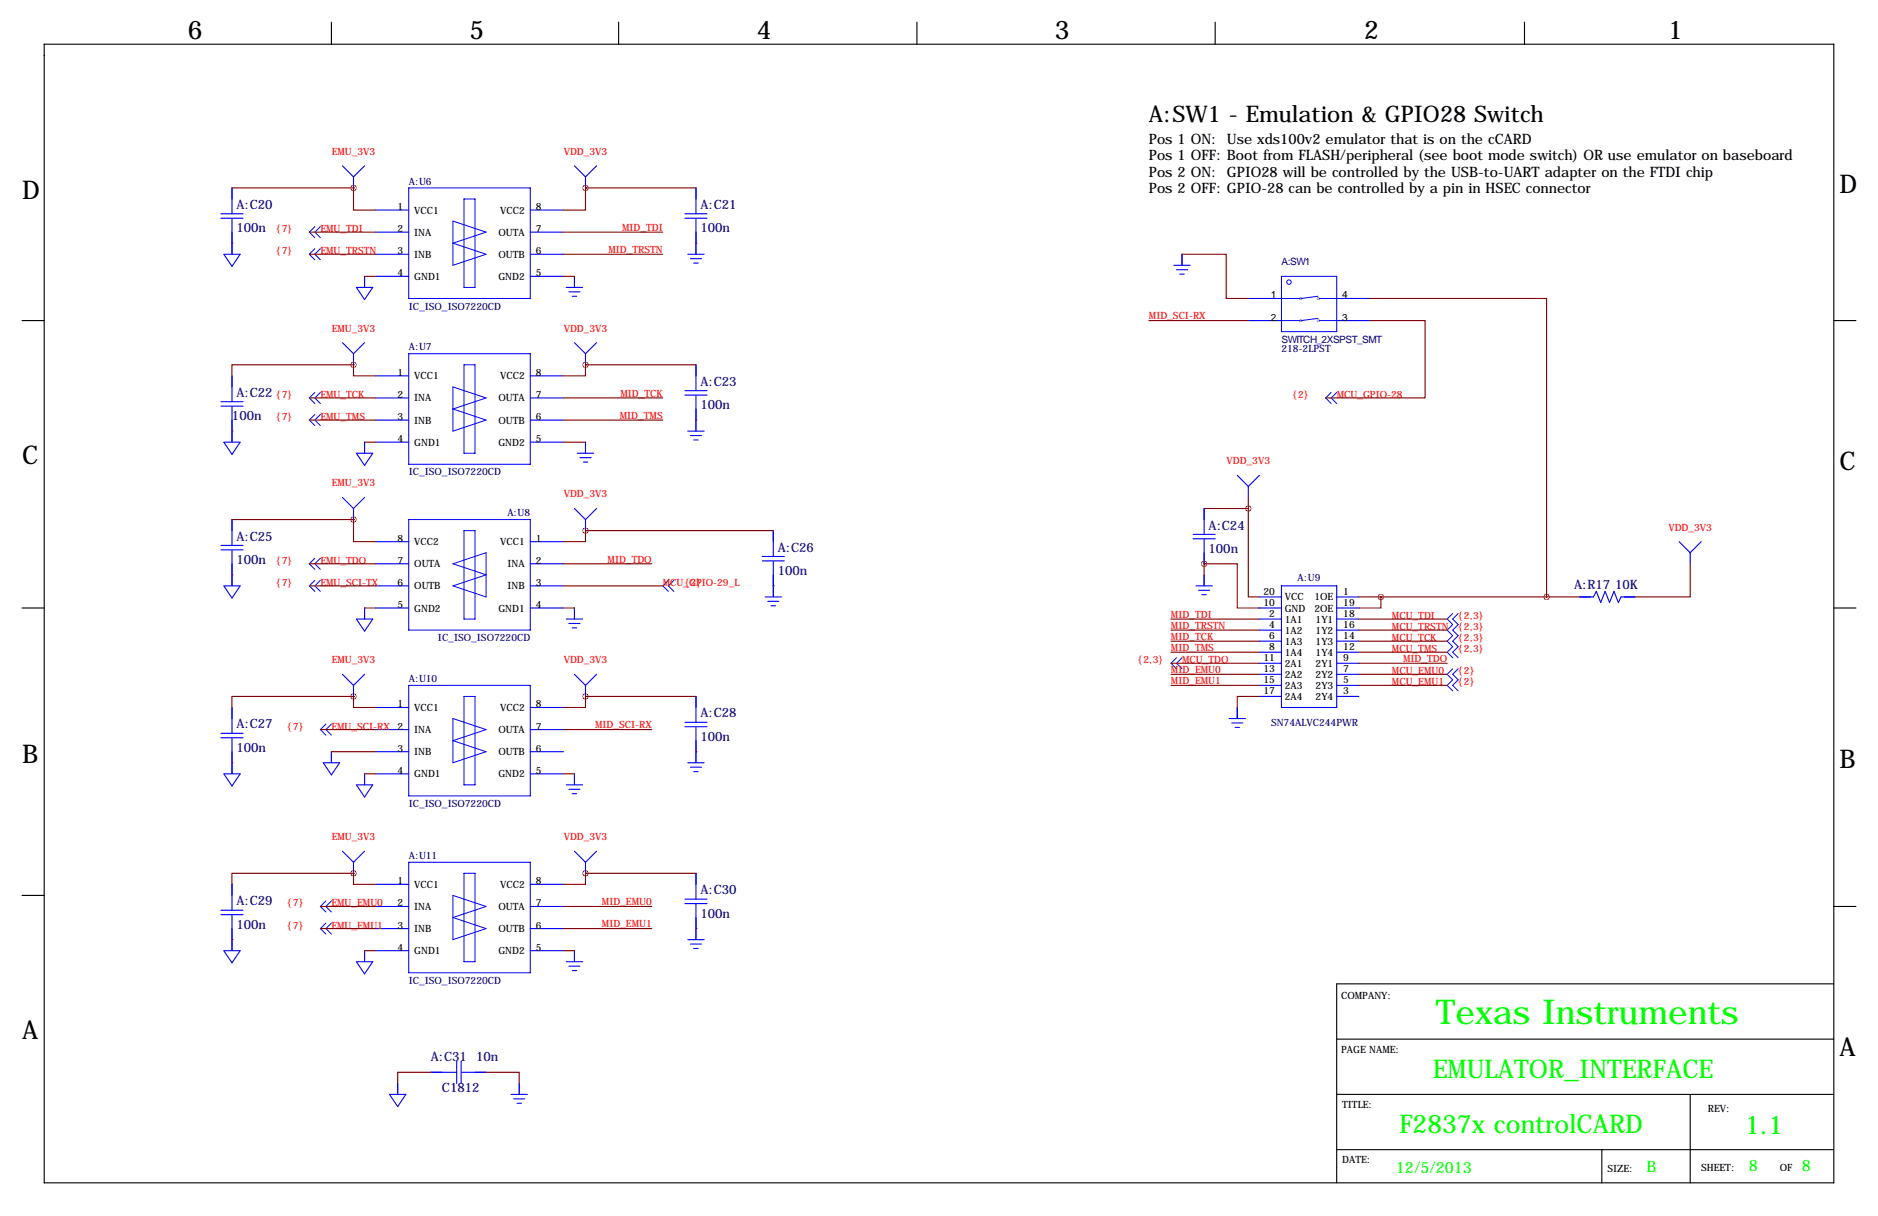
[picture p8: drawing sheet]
<svg xmlns="http://www.w3.org/2000/svg" width="432mm" height="279mm" viewBox="0 0 432 279" stroke-linecap="round" stroke-linejoin="round" font-family="sans-serif">
<g fill="none" stroke="#000" stroke-width=".25">
<path d="M10.2 10.2h411.4v261.6h-411.4zM76.2 5.1v5.1M142.2 5.1v5.1M210.8 5.1v5.1M279.4 5.1v5.1M350.5 5.1v5.1M5.1 73.7h5.1M421.6 73.7h5.1M5.1 139.7h5.1M421.6 139.7h5.1M5.1 205.7h5.1M421.6 208.3h.1"/>
<path d="M421.6 208.3h5.1M307.3 238.8h114.3M421.6 226.1h-114.3v45.7M307.3 251.5h114.3M388.6 251.5v20.3M307.3 264.2h114.3M368.3 264.2v7.6"/>
</g>
<g fill="none" stroke="#00f" stroke-width=".23">
<path d="M53.3 55.9v2.5M72.4 52.1l-1.3 1.2 1.3 1.3M72.4 57.2l-1.3 1.2 1.3 1.3M73.7 52.1l-1.3 1.2 1.3 1.3M73.7 57.2l-1.3 1.2 1.3 1.3M94 43.2h27.9v25.4h-27.9zM104.1 50.8l7.7 2.5-7.7 2.6 7.7 2.5-7.7 2.6zM106.7 45.7h2.5v20.3h-2.5zM160 55.9v2.5M271.8 58.4v2.6M83.8 63.5v2.5M132.1 63.5v2.5"/>
<path d="M294.6 68.6h4.4M294.6 63.5h12.7v12.7h-12.7zM294.6 73.7h4.4M303 68.1l-3.8 .5M303 73.2l-3.8 .5M303.3 68.6h4M303.3 73.7h4M53.3 99.1v2.5M72.4 90.2l-1.3 1.2 1.3 1.3M72.4 95.2l-1.3 1.3 1.3 1.3M73.7 90.2l-1.3 1.2 1.3 1.3M73.7 95.2l-1.3 1.3 1.3 1.3"/>
<path d="M94 81.3h27.9v25.4h-27.9zM104.1 88.9l7.7 2.5-7.7 2.6 7.7 2.5-7.7 2.6zM106.7 83.8h2.5v20.3h-2.5zM160 96.5v2.6M306.1 90.2l-1.3 1.2 1.3 1.3M307.3 90.2l-1.2 1.2 1.2 1.3M83.8 101.6v2.5M94 119.4h27.9v25.4h-27.9zM134.6 101.6v2.5M53.3 132.1v2.5M72.4 128.3l-1.3 1.2 1.3 1.3M72.4 133.3l-1.3 1.3 1.3 1.3"/>
<path d="M73.7 128.3l-1.3 1.2 1.3 1.3M73.7 133.3l-1.3 1.3 1.3 1.3M83.8 139.7v2.5M104.1 129.5l7.7-2.5v10.2l-7.7-2.6 7.7-2.5zM106.7 121.9h2.5v20.3h-2.5zM132.1 139.7v2.5M153.7 133.3l-1.3 1.3 1.3 1.3M154.9 133.3l-1.2 1.3 1.2 1.3M177.8 134.6v2.6M276.9 132.1v2.5M94 157.5h27.9v25.4h-27.9zM270.5 151.1l-1.3 1.3 1.3 1.3"/>
<path d="M271.8 151.1l-1.3 1.3 1.3 1.3M334 141l-1.3 1.2 1.3 1.3-1.3 1.3 1.3 1.2-1.3 1.3 1.3 1.3-1.3 1.3 1.3 1.2M334 153.7l-1.3 1.2 1.3 1.3-1.3 1.3 1.3 1.3M335.3 141l-1.3 1.2 1.3 1.3-1.3 1.3 1.3 1.2-1.3 1.3 1.3 1.3-1.3 1.3 1.3 1.2M335.3 153.7l-1.3 1.2 1.3 1.3-1.3 1.3 1.3 1.3M53.3 175.3v2.5M74.9 166.4l-1.2 1.2 1.2 1.3M76.2 172.7v2.6M76.2 166.4l-1.3 1.2 1.3 1.3M83.8 177.8v2.5M104.1 165.1l7.7 2.5-7.7 2.6 7.7 2.5-7.7 2.6zM106.7 160h2.5v20.3h-2.5z"/>
<path d="M132.1 177.8v2.5M160 172.7v2.6M284.5 162.6v2.5M94 198.1h27.9v25.4h-27.9zM53.3 215.9v2.5M74.9 207l-1.2 1.3 1.2 1.2M74.9 212.1l-1.2 1.3 1.2 1.2M76.2 212.1l-1.3 1.3 1.3 1.2M76.2 207l-1.3 1.3 1.3 1.2M83.8 218.4v2.6M104.1 205.7l7.7 2.6-7.7 2.5 7.7 2.6-7.7 2.5zM106.7 200.7h2.5v20.3h-2.5z"/>
<path d="M132.1 218.4v2.6M160 213.4v2.5M91.4 248.9v2.6M119.4 248.9v2.6"/>
<circle cx="296.4" cy="64.8" r=".51"/>
</g>
<g fill="none" stroke="#00f" stroke-width=".25">
<path d="M78.7 38.1l2.6 2.5M83.8 38.1l-2.5 2.5M132.1 38.1l2.5 2.5M137.2 38.1l-2.6 2.5M50.8 49.1h5.1M50.8 50.1h5.1M51.5 58.4l1.8 2.8 1.9-2.8h-3.6M53.3 43.2v5.9M53.3 50.3v8M81.3 40.6v2.6M86.4 48.3h7.6M86.4 53.3h7.6"/>
<path d="M86.4 58.4h7.6M121.9 48.3h7.6M121.9 53.3h7.6M121.9 58.4h7.6M134.6 40.6v2.6M157.5 49.1h5.1M157.5 50.1h5.1M158.1 58.4h3.8M158.7 59.4h2.6M160 43.2v5.9M160 50.3v8M271.8 58.4v2.4"/>
<path d="M78.7 78.7l2.6 2.6M81.9 66l1.9 2.8 1.9-2.8h-3.7M83.8 78.7l-2.5 2.6M83.8 63.5v2.4M86.4 63.5h7.6M121.9 63.5h7.6M130.2 66h3.8M130.8 67.1h2.5M131.6 68.1h1M132.1 78.7l2.5 2.6M132.1 63.5v2.4M137.2 78.7l-2.6 2.6"/>
<path d="M159.5 60.5h1M269.9 61h3.8M270.5 62h2.5M271.3 63h1M287 68.6h7.6M287 73.7h7.6M307.3 68.6h7.7M307.3 73.7h7.7M50.8 92.3h5.1M50.8 93.3h5.1M53.3 86.4v5.9M53.3 93.5v7.9"/>
<path d="M81.3 81.3v2.5M86.4 86.4h7.6M86.4 91.4h7.6M86.4 96.5h7.6M121.9 86.4h7.6M121.9 91.4h7.6M121.9 96.5h7.6M134.6 81.3v2.5M157.5 89.8h5.1M157.5 90.8h5.1M158.1 99.1h3.8M160 83.8v6"/>
<path d="M160 90.9v8M51.5 101.6l1.8 2.8 1.9-2.8h-3.6M53.3 119.4v5.9M78.7 114.3l2.6 2.5M81.3 116.8v2.6M81.9 104.1l1.9 2.8 1.9-2.8h-3.7M83.8 114.3l-2.5 2.5M83.8 101.6v2.4M86.4 101.6h7.6M121.9 101.6h7.6M132.1 116.8l2.5 2.6M132.7 104.1h3.8"/>
<path d="M133.3 105.2h2.6M134.1 106.2h1M134.6 101.6v2.4M134.6 119.4v2.5M137.2 116.8l-2.6 2.6M158.7 100.1h2.6M159.5 101.1h1M276.9 116.8v6M284.5 109.2l2.5 2.6M287 111.8v2.5M289.6 109.2l-2.6 2.6M50.8 125.3h5.1"/>
<path d="M50.8 126.3h5.1M51.5 134.6l1.8 2.8 1.9-2.8h-3.6M53.3 126.5v8M83.8 139.7v2.4M86.4 124.5h7.6M86.4 139.7h7.6M86.4 129.5h7.6M86.4 134.6h7.6M121.9 124.5h7.6M121.9 139.7h7.6M121.9 129.5h7.6M121.9 134.6h7.6"/>
<path d="M132.1 139.7v2.4M175.3 127.9h5M175.3 128.9h5M175.9 137.2h3.8M176.5 138.2h2.6M177.3 139.2h1M177.8 121.9v6M177.8 129v8M274.3 122.8h5.1M274.3 123.8h5.1M275 134.6h3.7M275.6 135.6h2.5"/>
<path d="M276.4 136.7h1M276.9 124v5.5M276.9 132.1v2.4M289.6 139.7h5M289.6 137.2h5M294.6 134.6h12.7v28h-12.7zM307.3 139.7h5.1M307.3 137.2h5.1M363.2 137.2h3.2l.6-1.3 1 2.5 1.1-2.5 1 2.5 1-2.5 1 2.5 .6-1.2h3.2M386.1 124.5l2.5 2.5M388.6 127v2.5M391.2 124.5l-2.6 2.5"/>
<path d="M78.7 154.9l2.6 2.6M81.3 157.5v2.5M81.9 142.2l1.9 2.8 1.9-2.8h-3.7M83.8 154.9l-2.5 2.6M130.2 142.2h3.8M130.8 143.3h2.5M131.6 144.3h1M132.1 154.9l2.5 2.6M134.6 157.5v2.5M137.2 154.9l-2.6 2.6M289.6 142.2h5M289.6 144.8h5"/>
<path d="M289.6 147.3h5M289.6 149.9h5M289.6 152.4h5M289.6 154.9h5M289.6 157.5h5M307.3 142.2h5.1M307.3 144.8h5.1M307.3 147.3h5.1M307.3 149.9h5.1M307.3 152.4h5.1M307.3 154.9h5.1M307.3 157.5h5.1"/>
<path d="M50.8 168.5h5.1M50.8 169.5h5.1M51.5 177.8l1.8 2.8 1.9-2.8h-3.6M53.3 162.6v5.9M53.3 169.7v7.9M74.3 175.3l1.9 2.8 1.9-2.8h-3.7M76.2 172.7v2.4M83.8 177.8v2.4M86.4 162.6h7.6M86.4 177.8h7.6M86.4 167.6h7.6M86.4 172.7h7.6"/>
<path d="M121.9 162.6h7.6M121.9 177.8h7.6M121.9 167.6h7.6M121.9 172.7h7.6M132.1 177.8v2.4M157.5 166h5.1M157.5 167h5.1M158.1 175.3h3.8M158.7 176.3h2.6M159.5 177.3h1M160 160v6M160 167.1v8"/>
<path d="M282.6 165.1h3.8M283.2 166.1h2.6M284 167.1h1M284.5 162.6v2.3M289.6 160h5M307.3 160h5.1M78.7 195.6l2.6 2.5M81.3 198.1v2.6M81.9 180.3l1.9 2.8 1.9-2.8h-3.7M83.8 195.6l-2.5 2.5M130.2 180.3h3.8M130.8 181.4h2.5"/>
<path d="M131.6 182.4h1M132.1 195.6l2.5 2.5M134.6 198.1v2.6M137.2 195.6l-2.6 2.5M50.8 209.1h5.1M50.8 210.2h5.1M51.5 218.4l1.8 2.8 1.9-2.8h-3.6M53.3 203.2v5.9M53.3 210.3v8M83.8 218.4v2.4M86.4 203.2h7.6M86.4 218.4h7.6"/>
<path d="M86.4 208.3h7.6M86.4 213.4h7.6M121.9 203.2h7.6M121.9 218.4h7.6M121.9 208.3h7.6M121.9 213.4h7.6M132.1 218.4v2.4M157.5 206.6h5.1M157.5 207.6h5.1M158.1 215.9h3.8M158.7 216.9h2.6M159.5 217.9h1"/>
<path d="M160 200.7v5.9M160 207.8v7.9M81.9 221l1.9 2.8 1.9-2.8h-3.7M130.2 221h3.8M130.8 222h2.5M131.6 223h1M89.6 251.5l1.8 2.8 1.9-2.8h-3.6M91.4 248.9v2.4M99.1 246.4h5.9M105 243.8v5.1M106 243.8v5.1M106.2 246.4h5.6"/>
<path d="M117.5 251.5h3.8M118.1 252.5h2.5M118.9 253.5h1M119.4 248.9v2.4"/>
</g>
<g fill="none" stroke="#800000" stroke-width=".25">
<path d="M53.3 55.9h.1M53.3 43.2h28M71.1 53.3h15.3M71.1 58.4h15.3M81.3 43.2v5.1h5.1M81.3 43.2h.1M129.5 53.3h22.9M129.5 58.4h22.9M134.6 43.2v5.1h-5.1M134.6 43.2h.1M134.6 43.2h25.4M160 55.9h.1"/>
<path d="M271.8 58.4h10.1v10.2h5.1M83.8 63.5h2.6M129.5 63.5h2.6M264.2 73.7h22.8M315 73.7h12.7v17.7h-22.9M315 68.6h40.6v68.6M53.3 99.1h.1M71.1 91.4h15.3M71.1 96.5h15.3M81.3 83.8h.1M81.3 83.8v2.6h5.1M81.3 83.8h-28v2.6"/>
<path d="M129.5 91.4h22.9M129.5 96.5h22.9M134.6 83.8v2.6h-5.1M134.6 83.8h.1M134.6 83.8h25.4M160 96.5h.1M53.3 119.4h28M81.3 119.4v5.1h5.1M81.3 119.4h.1M83.8 101.6h2.6M129.5 101.6h5.1M276.9 116.8h10.1"/>
<path d="M287 116.8v20.4h2.6M287 114.3v2.5M53.3 132.1h.1M71.1 129.5h15.3M71.1 134.6h15.3M83.8 139.7h2.6M129.5 139.7h2.6M129.5 129.5h20.4M129.5 134.6h22.9M134.6 121.9v2.6h-5.1M134.6 121.9h.1M134.6 121.9h43.2"/>
<path d="M177.8 134.6h.1M276.9 129.5h.1M276.9 129.5h7.6v10.2h5.1M276.9 129.5v2.6M312.4 137.2h50.8M317.5 137.2v2.5h-5.1M388.6 129.5v7.7h-12.7M269.2 142.2h20.4M269.2 144.8h20.4M269.2 147.3h20.4M269.2 149.9h20.4M269.2 152.4h20.4"/>
<path d="M269.2 154.9h20.4M269.2 157.5h20.4M312.4 142.2h20.3M312.4 144.8h20.3M312.4 147.3h20.3M312.4 149.9h20.3M312.4 152.4h20.3M312.4 154.9h20.3M312.4 157.5h20.3M53.3 175.3h.1M73.7 167.6h12.7M76.2 172.7h10.2"/>
<path d="M81.3 160h.1M81.3 160v2.6h5.1M81.3 160h-28v2.6M83.8 177.8h2.6M129.5 177.8h2.6M129.5 167.6h20.4M134.6 160v2.6h-5.1M134.6 160h.1M134.6 160h25.4M160 172.7h.1M289.6 160h-5.1v2.6M53.3 215.9h.1"/>
<path d="M73.7 208.3h12.7M73.7 213.4h12.7M81.3 200.7h.1M81.3 200.7v2.5h5.1M81.3 200.7h-28v2.5M83.8 218.4h2.6M129.5 218.4h2.6M129.5 208.3h20.4M129.5 213.4h20.4M134.6 200.7v2.5h-5.1M134.6 200.7h.1M134.6 200.7h25.4"/>
<path d="M160 213.4h.1M99.1 246.4h-7.7v2.5M111.8 246.4h7.6v2.5"/>
</g>
<path d="M81.2 119.4a.05 .05 0 0 0 .1 0 .05 .05 0 0 0-.1 0zM81.2 43.2a.05 .05 0 0 0 .1 0 .05 .05 0 0 0-.1 0zM134.6 43.2a.05 .05 0 0 0 .1 0 .05 .05 0 0 0-.1 0zM134.6 83.8a.05 .05 0 0 0 .1 0 .05 .05 0 0 0-.1 0zM134.6 121.9a.05 .05 0 0 0 .1 0 .05 .05 0 0 0-.1 0zM134.6 160a.05 .05 0 0 0 .1 0 .05 .05 0 0 0-.1 0zM134.6 200.7a.05 .05 0 0 0 .1 0 .05 .05 0 0 0-.1 0zM81.2 160a.05 .05 0 0 0 .1 0 .05 .05 0 0 0-.1 0zM81.2 200.7a.05 .05 0 0 0 .1 0 .05 .05 0 0 0-.1 0zM81.2 83.8a.05 .05 0 0 0 .1 0 .05 .05 0 0 0-.1 0zM287 116.8a.05 .05 0 0 0 .1 0 .05 .05 0 0 0-.1 0zM276.8 129.5a.05 .05 0 0 0 .1 0 .05 .05 0 0 0-.1 0z" fill="#800000" stroke="#800000" stroke-width="1.3"/>
<text font-size="7.9" fill="#0f0" x="330.2" y="235.2">Texas Instruments</text>
<g font-size="5.9">
<text x="43.2" y="8.9">6</text>
<text x="107.9" y="8.9">5</text>
<text x="174" y="8.9">4</text>
<text x="242.6" y="8.9">3</text>
<text x="313.7" y="8.9">2</text>
<text x="383.5" y="8.9">1</text>
<text x="5.1" y="45.7">D</text>
<text x="422.9" y="44.4">D</text>
<text x="5.1" y="106.7">C</text>
<text x="422.9" y="107.9">C</text>
<text x="5.1" y="175.3">B</text>
<text x="422.9" y="176.5">B</text>
<text x="5.1" y="238.8">A</text>
<text x="422.9" y="242.6">A</text>
</g>
<g font-size="5.9" fill="#0f0">
<text x="329.4" y="247.7">EMULATOR_INTERFACE</text>
<text x="321.7" y="260.4">F2837x controlCARD</text>
<text x="401.2" y="260.6">1.1</text>
</g>
<text font-size="5.3" x="264.2" y="27.9">A:SW1 - Emulation &amp; GPIO28 Switch</text>
<g font-size="3.6" fill="#0f0">
<text x="321" y="269.5">12/5/2013</text>
<text x="378.6" y="269.2">B</text>
<text x="402.1" y="269">8</text>
<text x="414.3" y="269">8</text>
</g>
<g font-size="3.3">
<text x="264.2" y="33">Pos 1 ON: Use xds100v2 emulator that is on the cCARD</text>
<text x="264.2" y="36.8">Pos 1 OFF: Boot from FLASH/peripheral (see boot mode switch) OR use emulator on baseboard</text>
<text x="264.2" y="40.6">Pos 2 ON: GPIO28 will be controlled by the USB-to-UART adapter on the FTDI chip</text>
<text x="264.2" y="44.4">Pos 2 OFF: GPIO-28 can be controlled by a pin in HSEC connector</text>
</g>
<g font-size="3" fill="#000080">
<text x="54.4" y="48">A:C20</text>
<text x="54.4" y="53.3">100n</text>
<text x="161" y="48">A:C21</text>
<text x="161" y="53.3">100n</text>
<text x="161" y="88.6">A:C23</text>
<text x="54.4" y="91.2">A:C22</text>
<text x="161" y="94">100n</text>
<text x="53.3" y="96.5">100n</text>
<text x="54.4" y="124.2">A:C25</text>
<text x="277.9" y="121.7">A:C24</text>
<text x="54.4" y="129.5">100n</text>
<text x="178.8" y="126.7">A:C26</text>
<text x="277.9" y="127">100n</text>
<text x="178.8" y="132.1">100n</text>
<text x="361.9" y="135.4">A:R17</text>
<text x="371.3" y="135.4">10K</text>
<text x="54.4" y="167.4">A:C27</text>
<text x="161" y="164.8">A:C28</text>
<text x="54.4" y="172.7">100n</text>
<text x="161" y="170.2">100n</text>
<text x="54.4" y="208">A:C29</text>
<text x="161" y="205.5">A:C30</text>
<text x="54.4" y="213.4">100n</text>
<text x="161" y="210.8">100n</text>
<text x="99.1" y="243.8">A:C31</text>
<text x="109.5" y="243.8">10n</text>
<text x="101.6" y="251">C1812</text>
</g>
<g font-size="2.3" fill="#f00">
<text x="76.3" y="35.6">EMU_3V3</text>
<text x="129.6" y="35.6">VDD_3V3</text>
<text x="63.5" y="53.3">{7}</text>
<text x="73.7" y="53.3">EMU_TDI</text>
<text x="143" y="53.1">MID_TDI</text>
<text x="63.5" y="58.4">{7}</text>
<text x="73.7" y="58.4">EMU_TRSTN</text>
<text x="139.9" y="58.2">MID_TRSTN</text>
<text x="76.3" y="76.2">EMU_3V3</text>
<text x="129.6" y="76.2">VDD_3V3</text>
<text x="264.2" y="73.4">MID_SCI-RX</text>
<text x="63.5" y="91.4">{7}</text>
<text x="73.7" y="91.4">EMU_TCK</text>
<text x="142.6" y="91.2">MID_TCK</text>
<text x="297.2" y="91.4">{2}</text>
<text x="307.3" y="91.4">MCU_GPIO-28</text>
<text x="63.5" y="96.5">{7}</text>
<text x="73.7" y="96.5">EMU_TMS</text>
<text x="142.5" y="96.3">MID_TMS</text>
<text x="282" y="106.7">VDD_3V3</text>
<text x="76.3" y="111.8">EMU_3V3</text>
<text x="129.6" y="114.3">VDD_3V3</text>
<text x="383.6" y="121.9">VDD_3V3</text>
<text x="63.5" y="129.5">{7}</text>
<text x="73.7" y="129.5">EMU_TDO</text>
<text x="139.7" y="129.3">MID_TDO</text>
<text x="63.5" y="134.6">{7}</text>
<text x="73.7" y="134.6">EMU_SCI-TX</text>
<text x="152.4" y="134.6">MCU_GPIO-29_L</text>
<text x="157.5" y="134.6">{2}</text>
<text x="269.2" y="142">MID_TDI</text>
<text x="320" y="142.2">MCU_TDI</text>
<text x="335.3" y="142.2">{2,3}</text>
<text x="269.2" y="144.5">MID_TRSTN</text>
<text x="269.2" y="147.1">MID_TCK</text>
<text x="269.2" y="149.6">MID_TMS</text>
<text x="320" y="144.8">MCU_TRSTN</text>
<text x="320" y="147.3">MCU_TCK</text>
<text x="320" y="149.9">MCU_TMS</text>
<text x="335.3" y="144.8">{2,3}</text>
<text x="335.3" y="147.3">{2,3}</text>
<text x="335.3" y="149.9">{2,3}</text>
<text x="76.3" y="152.4">EMU_3V3</text>
<text x="129.6" y="152.4">VDD_3V3</text>
<text x="261.6" y="152.4">{2,3}</text>
<text x="269.2" y="154.7">MID_EMU0</text>
<text x="271.8" y="152.4">MCU_TDO</text>
<text x="320" y="154.9">MCU_EMU0</text>
<text x="322.6" y="152.1">MID_TDO</text>
<text x="335.3" y="154.9">{2}</text>
<text x="269.2" y="157.2">MID_EMU1</text>
<text x="320" y="157.5">MCU_EMU1</text>
<text x="335.3" y="157.5">{2}</text>
<text x="66" y="167.6">{7}</text>
<text x="76.2" y="167.6">EMU_SCI-RX</text>
<text x="136.8" y="167.4">MID_SCI-RX</text>
<text x="76.3" y="193">EMU_3V3</text>
<text x="129.6" y="193">VDD_3V3</text>
<text x="66" y="208.3">{7}</text>
<text x="76.2" y="208.3">EMU_EMU0</text>
<text x="138.4" y="208">MID_EMU0</text>
<text x="66" y="213.4">{7}</text>
<text x="76.2" y="213.4">EMU_EMU1</text>
<text x="138.4" y="213.1">MID_EMU1</text>
</g>
<g font-size="2.3" fill="#000080">
<text x="94" y="42.4">A:U6</text>
<text x="294.6" y="61">A:SW1</text>
<text x="94" y="71.1">IC_ISO_ISO7220CD</text>
<text x="94" y="80.5">A:U7</text>
<text x="294.6" y="78.7">SWITCH_2XSPST_SMT</text>
<text x="294.6" y="81">218-2LPST</text>
<text x="94" y="109.2">IC_ISO_ISO7220CD</text>
<text x="116.6" y="118.6">A:U8</text>
<text x="298.4" y="133.6">A:U9</text>
<text x="100.7" y="147.3">IC_ISO_ISO7220CD</text>
<text x="94" y="156.7">A:U10</text>
<text x="292.2" y="166.7">SN74ALVC244PWR</text>
<text x="94" y="185.4">IC_ISO_ISO7220CD</text>
<text x="94" y="197.4">A:U11</text>
<text x="94" y="226.1">IC_ISO_ISO7220CD</text>
</g>
<g font-size="2.3">
<text x="91.4" y="48.3">1</text>
<text x="91.4" y="53.3">2</text>
<text x="95.2" y="49.1">VCC1</text>
<text x="115" y="49.1">VCC2</text>
<text x="123.2" y="48.3">8</text>
<text x="123.2" y="53.3">7</text>
<text x="91.4" y="58.4">3</text>
<text x="95.2" y="54.1">INA</text>
<text x="95.2" y="59.2">INB</text>
<text x="114.6" y="54.1">OUTA</text>
<text x="114.6" y="59.2">OUTB</text>
<text x="123.2" y="58.4">6</text>
<text x="91.4" y="63.5">4</text>
<text x="95.2" y="64.3">GND1</text>
<text x="114.6" y="64.3">GND2</text>
<text x="123.2" y="63.5">5</text>
<text x="292.2" y="68.6">1</text>
<text x="308.6" y="68.6">4</text>
<text x="292.2" y="73.7">2</text>
<text x="308.6" y="73.7">3</text>
<text x="91.4" y="86.4">1</text>
<text x="95.2" y="87.2">VCC1</text>
<text x="115" y="87.2">VCC2</text>
<text x="123.2" y="86.4">8</text>
<text x="91.4" y="91.4">2</text>
<text x="95.2" y="92.2">INA</text>
<text x="114.6" y="92.2">OUTA</text>
<text x="123.2" y="91.4">7</text>
<text x="91.4" y="101.6">4</text>
<text x="91.4" y="96.5">3</text>
<text x="95.2" y="97.3">INB</text>
<text x="114.6" y="97.3">OUTB</text>
<text x="123.2" y="101.6">5</text>
<text x="123.2" y="96.5">6</text>
<text x="95.2" y="102.4">GND1</text>
<text x="114.6" y="102.4">GND2</text>
<text x="91.4" y="124.5">8</text>
<text x="95.2" y="125.3">VCC2</text>
<text x="115" y="125.3">VCC1</text>
<text x="123.2" y="124.5">1</text>
<text x="91.4" y="129.5">7</text>
<text x="95.2" y="130.3">OUTA</text>
<text x="116.7" y="130.3">INA</text>
<text x="123.2" y="129.5">2</text>
<text x="91.4" y="134.6">6</text>
<text x="95.2" y="135.4">OUTB</text>
<text x="116.7" y="135.4">INB</text>
<text x="123.2" y="134.6">3</text>
<text x="290.5" y="136.7">20</text>
<text x="295.4" y="138">VCC</text>
<text x="302.2" y="138">1OE</text>
<text x="308.9" y="136.7">1</text>
<text x="91.4" y="139.7">5</text>
<text x="95.2" y="140.5">GND2</text>
<text x="114.6" y="140.5">GND1</text>
<text x="123.2" y="139.7">4</text>
<text x="290.5" y="139.2">10</text>
<text x="291.8" y="141.7">2</text>
<text x="295.4" y="140.5">GND</text>
<text x="295.4" y="143">1A1</text>
<text x="302.2" y="140.5">2OE</text>
<text x="302.5" y="143">1Y1</text>
<text x="308.9" y="139.2">19</text>
<text x="308.9" y="141.7">18</text>
<text x="291.8" y="144.3">4</text>
<text x="291.8" y="146.8">6</text>
<text x="291.8" y="149.4">8</text>
<text x="295.4" y="145.6">1A2</text>
<text x="295.4" y="148.1">1A3</text>
<text x="302.5" y="145.6">1Y2</text>
<text x="302.5" y="148.1">1Y3</text>
<text x="308.9" y="144.3">16</text>
<text x="308.9" y="146.8">14</text>
<text x="308.9" y="149.4">12</text>
<text x="290.5" y="151.9">11</text>
<text x="290.5" y="154.4">13</text>
<text x="295.4" y="150.7">1A4</text>
<text x="295.4" y="153.2">2A1</text>
<text x="295.4" y="155.7">2A2</text>
<text x="302.5" y="150.7">1Y4</text>
<text x="302.5" y="153.2">2Y1</text>
<text x="302.5" y="155.7">2Y2</text>
<text x="308.9" y="151.9">9</text>
<text x="308.9" y="154.4">7</text>
<text x="290.5" y="157">15</text>
<text x="290.5" y="159.5">17</text>
<text x="295.4" y="158.3">2A3</text>
<text x="295.4" y="160.8">2A4</text>
<text x="302.5" y="158.3">2Y3</text>
<text x="302.5" y="160.8">2Y4</text>
<text x="308.9" y="157">5</text>
<text x="308.9" y="159.5">3</text>
<text x="91.4" y="162.6">1</text>
<text x="91.4" y="167.6">2</text>
<text x="95.2" y="163.4">VCC1</text>
<text x="115" y="163.4">VCC2</text>
<text x="123.2" y="162.6">8</text>
<text x="123.2" y="167.6">7</text>
<text x="91.4" y="172.7">3</text>
<text x="95.2" y="168.4">INA</text>
<text x="95.2" y="173.5">INB</text>
<text x="114.6" y="168.4">OUTA</text>
<text x="114.6" y="173.5">OUTB</text>
<text x="123.2" y="172.7">6</text>
<text x="91.4" y="177.8">4</text>
<text x="95.2" y="178.6">GND1</text>
<text x="114.6" y="178.6">GND2</text>
<text x="123.2" y="177.8">5</text>
<text x="91.4" y="203.2">1</text>
<text x="123.2" y="203.2">8</text>
<text x="91.4" y="208.3">2</text>
<text x="95.2" y="204">VCC1</text>
<text x="95.2" y="209.1">INA</text>
<text x="114.6" y="209.1">OUTA</text>
<text x="115" y="204">VCC2</text>
<text x="123.2" y="208.3">7</text>
<text x="91.4" y="213.4">3</text>
<text x="95.2" y="214.2">INB</text>
<text x="114.6" y="214.2">OUTB</text>
<text x="123.2" y="213.4">6</text>
<text x="91.4" y="218.4">4</text>
<text x="95.2" y="219.2">GND1</text>
<text x="114.6" y="219.2">GND2</text>
<text x="123.2" y="218.4">5</text>
<text x="308.4" y="229.6">COMPANY:</text>
<text x="308.4" y="242.1">PAGE NAME:</text>
<text x="308.6" y="254.5">TITLE:</text>
<text x="392.7" y="255.5">REV:</text>
<text x="308.6" y="267.2">DATE:</text>
<text x="369.6" y="269.2">SIZE:</text>
<text x="391.2" y="269">SHEET:</text>
<text x="409.2" y="269">OF</text>
</g>
<g font-size="1.3" fill="#000080">
<text x="298.7" y="68.8">o</text>
<text x="302.8" y="68.8">o</text>
<text x="298.7" y="73.9">o</text>
<text x="302.8" y="73.9">o</text>
</g>
</svg>
